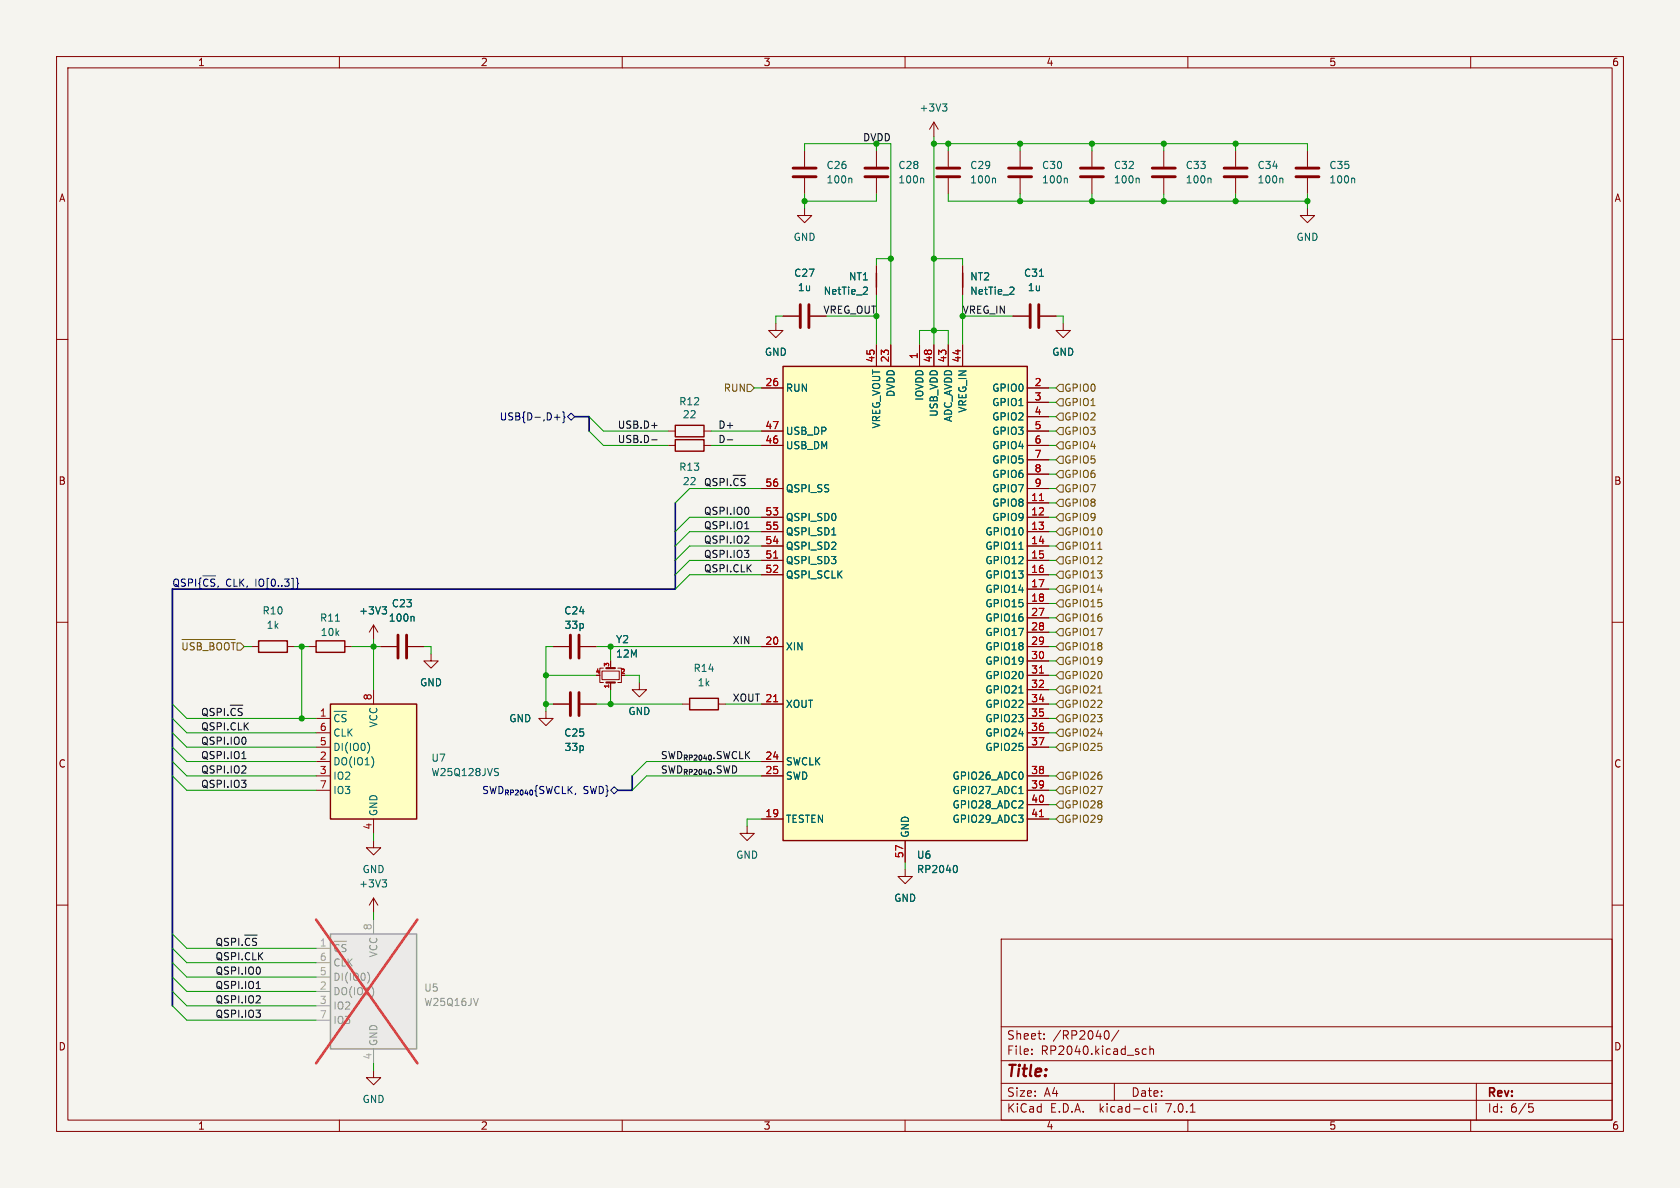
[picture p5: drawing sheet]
<svg xmlns="http://www.w3.org/2000/svg" width="297mm" height="210mm" viewBox="0 0 297 210" stroke-linecap="round" stroke-linejoin="round" font-family="sans-serif">
<path d="M0 0h297v210h-297z" fill="#f5f4ef" stroke="#f5f4ef" stroke-width=".18"/>
<g fill="none" stroke="#840000" stroke-width=".18">
<path d="M10 10h277v190h-277zM12 12h273v186h-273zM60 10v2M110 10v2M160 10v2M210 10v2M260 10v2M142.2 36.8v1.3h1.3l-1.3 1.3-1.2-1.3h1.2M142.2 26.7v2.8M142.2 31.5v2.8M154.9 26.7v2.8M154.9 31.5v2.8"/>
<path d="M165.1 21.6v2.5M165.1 21.6l-.8 1.3M165.1 21.6l.8 1.3M167.6 26.7v2.8M167.6 31.5v2.8M180.3 26.7v2.8M180.3 31.5v2.8M193 26.7v2.8M193 31.5v2.8M205.7 26.7v2.8M205.7 31.5v2.8M218.4 26.7v2.8"/>
<path d="M218.4 31.5v2.8M231.1 36.8v1.3h1.3l-1.3 1.3-1.2-1.3h1.2M231.1 26.7v2.8M231.1 31.5v2.8M10 60h2M137.2 57.2v1.2h1.2l-1.2 1.3-1.3-1.3h1.3M138.4 55.9h2.8M143.3 55.9h2.7M154.9 47v5.1M170.2 47v5.1M179.1 55.9h2.8M183.9 55.9h2.8"/>
<path d="M188 57.2v1.2h1.2l-1.2 1.3-1.3-1.3h1.3M285 60h2M118.1 78.7h1.3M118.1 76.2h1.3M124.5 78.7h1.2M124.5 76.2h1.2M134.6 68.6h3.8M134.6 78.7h3.8M134.6 76.2h3.8M154.9 61v3.8M157.5 61v3.8M162.6 61v3.8"/>
<path d="M165.1 61v3.8M167.6 61v3.8M170.2 61v3.8M181.6 68.6h3.8M181.6 71.1h3.8M181.6 73.7h3.8M181.6 78.7h3.8M181.6 76.2h3.8M134.6 91.4h3.8M134.6 94h3.8M134.6 96.5h3.8M134.6 99.1h3.8"/>
<path d="M134.6 86.4h3.8M181.6 88.9h3.8M181.6 91.4h3.8M181.6 94h3.8M181.6 96.5h3.8M181.6 99.1h3.8M181.6 86.4h3.8M181.6 81.3h3.8M181.6 83.8h3.8M10 110h2M44.4 114.3h1.3M50.8 114.3h1.3"/>
<path d="M54.6 114.3h1.3M61 114.3h1.2M66 110.5v2.5M66 110.5l-.7 1.3M66 110.5l.8 1.3M67.3 114.3h2.8M72.1 114.3h2.8M76.2 115.6v1.2h1.3l-1.3 1.3-1.3-1.3h1.3M97.8 114.3h2.8M102.6 114.3h2.8M106.4 118.6h3.1v1.5h-3.1zM106.7 118.1h-.7v2.6h.7"/>
<path d="M107.9 116.8v1.3M109.2 118.1h.7v2.6h-.7M134.6 101.6h3.8M134.6 114.3h3.8M181.6 101.6h3.8M181.6 104.1h3.8M181.6 106.7h3.8M181.6 114.3h3.8M181.6 109.2h3.8M181.6 111.8h3.8M181.6 116.8h3.8M181.6 119.4h3.8"/>
<path d="M285 110h2M55.9 127h2.5M55.9 134.6h2.5M55.9 137.2h2.5M55.9 132.1h2.5M55.9 129.5h2.5M55.9 139.7h2.5M66 121.9v2.6M96.5 125.7v1.3h1.3l-1.3 1.3-1.3-1.3h1.3M97.8 124.5h2.8M102.6 124.5h2.8M107.9 120.7v1.2"/>
<path d="M113 120.7v1.2h1.3l-1.3 1.3-1.2-1.3h1.2M120.6 124.5h1.3M127 124.5h1.3M134.6 134.6h3.8M134.6 137.2h3.8M134.6 124.5h3.8M181.6 127h3.8M181.6 137.2h3.8M181.6 132.1h3.8M181.6 129.5h3.8M181.6 139.7h3.8M181.6 124.5h3.8"/>
<path d="M181.6 121.9h3.8M10 160h2M66 148.6v1.3h1.3l-1.3 1.2-1.2-1.2h1.2M66 144.8v2.5M66 158.8v2.5M66 158.8l-.7 1.2M66 158.8l.8 1.2M132.1 146.1v1.2h1.2l-1.2 1.3-1.3-1.3h1.3M134.6 144.8h3.8M160 153.7v1.2h1.3l-1.3 1.3-1.3-1.3h1.3M160 148.6v3.8M181.6 144.8h3.8"/>
<path d="M181.6 142.2h3.8M285 160h2M177 166h108v32h-108zM60 198v2M66 189.2v1.3h1.3l-1.3 1.3-1.2-1.3h1.2M110 198v2M160 198v2M177 194.5h108M177 191.5h108M177 187.5h108M177 181.5h108M182.4 186.3v.1"/>
<path d="M182.4 185.5v.1M184.6 183.6v.1M184.6 182.8v.1M195.6 182.2a.81 .81 0 0 1 .6 .6 .81 .81 0 0 1-.3 .8l-.3 .1M197 191.5v3M197.8 182.1l-1.3 2M202 186.3l.2 .1 .4-.1M202.5 195.6l.4 .1M202.6 185.5l-.4-.1-.2 .1M202.9 196.5l-.4 .1M203.3 185.5l.2-.1 .4 .1v.9M203.3 184.9v1.5"/>
<path d="M203.6 195.1v1.3l.2 .2M204.4 195.1v.1M204.4 195.6v1M210 198v2M210.4 196.6h.9M260 198v2M261 191.5v6.5M270.3 195.1h.7M270.4 195.7h.4l.3 .3-.2 .5-.5 .1"/>
</g>
<g fill="#ffffc2" stroke="#ffffc2" stroke-width=".18">
<path d="M58.4 124.5h15.3v20.3h-15.3z"/>
<path d="M138.4 64.8h43.2v83.8h-43.2z"/>
</g>
<path d="M154.9 48.3v2.5M170.2 48.3v2.5M119.4 75.2h5.1v2h-5.1zM119.4 77.7h5.1v2.1h-5.1zM138.4 64.8h43.2v83.8h-43.2zM45.7 113.3h5.1v2h-5.1zM55.9 113.3h5.1v2h-5.1zM58.4 124.5h15.3v20.3h-15.3zM121.9 123.4h5.1v2.1h-5.1z" fill="none" stroke="#840000" stroke-width=".25"/>
<g fill="none" stroke="#006464" stroke-width=".18">
<path d="M166.6 18.4h.8l-.4 .5M167.2 18.9l.2 .2v.3l-.2 .2M150.4 31.5l.2 .2v.6M163.1 31.5l.2 .2v.6M175.8 31.5l.2 .2v.6M188.5 31.5l.2 .2v.6M201.2 31.5l.2 .2v.6M213.9 31.5l.2 .2v.6M226.6 31.5l.2 .2v.6M239.3 31.5l.2 .2v.6M153.2 50.8l.2 .2-.1 .3-.7 .7h.8M179.1 50.8l.2 .2-.1 .3-.7 .7h.8"/>
<path d="M180.1 97.1h.8M67.6 107.3h.7l-.4 .5M68.1 107.8l.2 .2v.3M68.3 108.4l-.2 .1M73 109l.2 .1v.7M59.1 125.7h2.2M60 126.4l-.4-.1-.4 .3M61.2 126.4l-.5-.1-.3 .3M65.2 131.6l.1 .5-.1 .7M87.9 136.5l.2 .2-.2 .4M87.9 135.8l.2 .1M180.1 122.5h.8"/>
<path d="M67.6 155.5h.7l-.4 .5M68.1 156l.2 .3v.3l-.2 .2M168.9 153a.79 .79 0 0 1 0 1.3M180.1 140.3h.8"/>
</g>
<g fill="none" stroke="#840000" stroke-width=".51">
<path d="M140.2 31.2h4.1M140.2 29.7h4.1M152.9 31.2h4.1M152.9 29.7h4.1M165.6 31.2h4.1M165.6 29.7h4.1M178.3 31.2h4.1M178.3 29.7h4.1M191 31.2h4.1M191 29.7h4.1M203.7 31.2h4.1M203.7 29.7h4.1"/>
<path d="M216.4 31.2h4.1M216.4 29.7h4.1M229.1 31.2h4.1M229.1 29.7h4.1M141.5 53.8v4.1M143 53.8v4.1M182.1 53.8v4.1M183.6 53.8v4.1M70.4 112.3v4M71.9 112.3v4M100.8 112.3v4M102.4 112.3v4"/>
<path d="M100.8 122.4v4.1M102.4 122.4v4.1"/>
</g>
<path d="M136.8 98.7h.7M183.8 88.5h.7M183.8 119h.7M136.8 124.1h.7M183.8 144.4h.7" fill="none" stroke="#a90000" stroke-width=".18"/>
<path d="M58.4 165.1h15.3v20.3h-15.3z" fill="#ebeae8" stroke="#ebeae8" stroke-width=".18"/>
<path d="M58.4 165.1h15.3v20.3h-15.3z" fill="none" stroke="#9c9b98" stroke-width=".25"/>
<path d="M55.9 167.6h2.5M55.9 175.3h2.5M55.9 177.8h2.5M55.9 172.7h2.5M55.9 170.2h2.5M66 162.6v2.5M55.9 180.3h2.5M66 185.4v2.6" fill="none" stroke="#9c9b98" stroke-width=".18"/>
<path d="M59.1 166.4h2.2M60 167.1l-.4-.1-.4 .3M61.2 167h-.5l-.3 .2M65.2 172.2l.1 .5-.1 .7" fill="none" stroke="#939391" stroke-width=".18"/>
<path d="M55.9 162.6l17.9 25.4M73.8 162.6l-17.9 25.4" fill="none" stroke="#eb3a3d" stroke-width=".46"/>
<path d="M107.2 118.1h1.5M107.2 120.7h1.5" fill="none" stroke="#840000" stroke-width=".38"/>
<g fill="none" stroke="#725600" stroke-width=".18">
<path d="M132.1 67.9h.6l.6 .7-.6 .6h-.6zM186.7 68.6l.6-.7h.7v1.3h-.7zM186.7 71.1l.6-.6h.7v1.3h-.7zM186.7 78.7l.6-.6h.7v1.3h-.7zM187.3 73h.7v1.3h-.7l-.6-.6zM187.3 75.6h.7v1.2h-.7l-.6-.6zM186.7 94l.6-.7h.7v1.3h-.7zM186.7 81.3l.6-.7h.7v1.3h-.7zM186.7 83.8l.6-.6h.7v1.3h-.7zM187.3 95.9h.7v1.3h-.7l-.6-.7zM187.3 90.8h.7v1.3h-.7l-.6-.7zM187.3 98.4h.7v1.3h-.7l-.6-.6z"/>
<path d="M187.3 88.3h.7v1.2h-.7l-.6-.6zM187.3 85.7h.7v1.3h-.7l-.6-.6zM32.2 113h9.4M32.3 113.6v1M33.1 113.6v1M34.3 113.7l-.4-.1-.3 .3M35.6 113.9l-.3-.3h-.4v1.3M37.8 113.9l-.3-.3h-.4v1.3M38.3 114a.42 .42 0 0 1 .5-.4 .42 .42 0 0 1 .4 .4M39.7 114a.42 .42 0 0 1 .4-.4 .42 .42 0 0 1 .4 .4M40.9 113.6h.7M41.2 113.6v1.3"/>
<path d="M41.9 113.7h.6l.7 .6-.7 .6h-.6zM186.7 114.3l.6-.6h.7v1.2h-.7zM186.7 106.7l.6-.7h.7v1.3h-.7zM186.7 116.8l.6-.6h.7v1.3h-.7zM186.7 101.6l.6-.6h.7v1.2h-.7zM187.3 111.1h.7v1.3h-.7l-.6-.6zM187.3 108.6h.7v1.3h-.7l-.6-.7zM187.3 118.7h.7v1.3h-.7l-.6-.6zM187.3 103.5h.7v1.3h-.7l-.6-.7zM186.7 137.2l.6-.7h.7v1.3h-.7zM186.7 139.7l.6-.6h.7v1.2h-.7zM186.7 129.5l.6-.6h.7v1.3h-.7z"/>
<path d="M186.7 124.5l.6-.7h.7v1.3h-.7zM187.3 126.4h.7v1.2h-.7l-.6-.6zM187.3 121.3h.7v1.3h-.7l-.6-.7zM187.3 131.4h.7v1.3h-.7l-.6-.6zM187.3 141.6h.7v1.3h-.7l-.6-.7zM187.3 144.1h.7v1.3h-.7l-.6-.6z"/>
</g>
<path d="M98 73.8h1M98.5 73.3v.9M99.5 72.8l.2 .2v.6l.2 .2-.2 .1v.7l-.2 .1M100.3 73.7l.7-.7 .6 .7-.6 .6zM35.9 101.8h2.2M52.4 102.2l.2 .2v.6l.2 .2-.2 .1v.6l-.2 .2M107.9 139.7l.7-.6 .6 .6-.6 .6z" fill="none" stroke="#000084" stroke-width=".18"/>
<path d="M115.2 77.8h1M128.6 77.8h.9M129.6 84h2.2M131.7 93.5h.7M40.7 124.7h2.2M42.8 134.1h.7M43.2 165.3h2.3M45.3 174.8h.7" fill="none" stroke="#0f0f0f" stroke-width=".18"/>
<path d="M101.6 73.7h2.5v2.5M119.4 88.9v15.2h-88.9v73.7M111.8 137.2v2.5h-2.6" fill="none" stroke="#000084" stroke-width=".3"/>
<g fill="none" stroke="#009600" stroke-width=".18">
<path d="M142.2 26.7v-1.3h12.7v1.3M142.2 34.3v2.5M154.9 34.3v1.3h-12.7M157.5 25.4v35.6M165.1 25.4h66v1.3M165.1 24.1v36.9M167.6 34.3v1.3h63.5M167.6 25.4v1.3M180.3 25.4v1.3M180.3 34.3v1.3M193 25.4v1.3M193 34.3v1.3"/>
<path d="M205.7 25.4v1.3M205.7 34.3v1.3M218.4 25.4v1.3M218.4 34.3v1.3M231.1 34.3v2.5M138.4 55.9h-1.2v1.3M146 55.9h8.9M154.9 52.1v8.9M157.5 45.7h-2.6v1.3M165.1 45.7h5.1v1.3M170.2 52.1v8.9M170.2 55.9h8.9"/>
<path d="M186.7 55.9h1.3v1.3M104.1 73.7l2.6 2.5h11.4M104.1 76.2l2.6 2.5h11.4M125.7 76.2h8.9M125.7 78.7h8.9M133.3 68.6h1.3M162.6 61v-2.6h5v2.6M185.4 76.2h1.3M185.4 78.7h1.3M185.4 68.6h1.3M185.4 71.1h1.3M185.4 73.7h1.3"/>
<path d="M134.6 86.4h-12.7l-2.5 2.5M134.6 96.5h-12.7l-2.5 2.6M134.6 99.1h-12.7l-2.5 2.5M134.6 91.4h-12.7l-2.5 2.6M134.6 94h-12.7l-2.5 2.5M185.4 86.4h1.3M185.4 96.5h1.3M185.4 99.1h1.3M185.4 88.9h1.3M185.4 81.3h1.3M185.4 83.8h1.3M185.4 91.4h1.3"/>
<path d="M185.4 94h1.3M43.2 114.3h1.2M52.1 114.3h2.5M53.3 114.3v12.7M62.2 114.3h5.1M66 113v8.9M74.9 114.3h1.3v1.3M96.5 119.4h8.9M97.8 114.3h-1.3v11.4M105.4 114.3h29.2M107.9 114.3v2.5M110.5 119.4h2.5v1.3"/>
<path d="M134.6 101.6h-12.7l-2.5 2.5M185.4 114.3h1.3M185.4 101.6h1.3M185.4 119.4h1.3M185.4 111.8h1.3M185.4 116.8h1.3M185.4 109.2h1.3M185.4 106.7h1.3M185.4 104.1h1.3M30.5 132.1l2.5 2.5h22.9M30.5 124.5l2.5 2.5h22.9M30.5 134.6l2.5 2.6h22.9"/>
<path d="M30.5 129.5l2.5 2.6h22.9M30.5 127l2.5 2.5h22.9M30.5 137.2l2.5 2.5h22.9M96.5 124.5h1.3M105.4 124.5h15.2M107.9 121.9v2.6M128.3 124.5h6.3M134.6 134.6h-20.3l-2.5 2.6M134.6 137.2h-20.3l-2.5 2.5M185.4 127h1.3M185.4 137.2h1.3M185.4 124.5h1.3"/>
<path d="M185.4 132.1h1.3M185.4 129.5h1.3M185.4 139.7h1.3M185.4 121.9h1.3M66 147.3v1.3M134.6 144.8h-2.5v1.3M160 152.4v1.3M185.4 144.8h1.3M185.4 142.2h1.3M30.5 175.3l2.5 2.5h22.9M30.5 177.8l2.5 2.5h22.9M30.5 165.1l2.5 2.5h22.9"/>
<path d="M30.5 172.7l2.5 2.6h22.9M30.5 170.2l2.5 2.5h22.9M30.5 167.6l2.5 2.6h22.9M66 161.3v1.3M66 188v1.2"/>
</g>
<g fill="#009600" stroke="#009600" stroke-width=".18">
<circle cx="205.7" cy="25.4" r=".46"/>
<circle cx="218.4" cy="25.4" r=".46"/>
<circle cx="180.3" cy="25.4" r=".46"/>
<circle cx="167.6" cy="25.4" r=".46"/>
<circle cx="231.1" cy="35.6" r=".46"/>
<circle cx="205.7" cy="35.6" r=".46"/>
<circle cx="218.4" cy="35.6" r=".46"/>
<circle cx="180.3" cy="35.6" r=".46"/>
<circle cx="193" cy="25.4" r=".46"/>
<circle cx="193" cy="35.6" r=".46"/>
<circle cx="165.1" cy="45.7" r=".46"/>
<circle cx="165.1" cy="25.4" r=".46"/>
<circle cx="154.9" cy="25.4" r=".46"/>
<circle cx="157.5" cy="45.7" r=".46"/>
<circle cx="142.2" cy="35.6" r=".46"/>
<circle cx="165.1" cy="58.4" r=".46"/>
<circle cx="107.9" cy="114.3" r=".46"/>
<circle cx="107.9" cy="124.5" r=".46"/>
<circle cx="96.5" cy="119.4" r=".46"/>
<circle cx="96.5" cy="124.5" r=".46"/>
<circle cx="66" cy="114.3" r=".46"/>
<circle cx="53.3" cy="114.3" r=".46"/>
<circle cx="53.3" cy="127" r=".46"/>
</g>
<text font-size="2.8" fill="#840000" x="178" y="190.8">Title:</text>
<g font-size="2.1" fill="#840000">
<text x="178" y="183.9">Sheet:</text>
<text x="186.2" y="183.9">/RP2040/</text>
<text x="178" y="186.6">File:</text>
<text x="184" y="186.6">RP2040.kicad_sch</text>
<text x="178" y="196.8">KiCad</text>
<text x="178" y="194">Size:</text>
<text x="184.6" y="194">A4</text>
<text x="185.7" y="196.8">E.D.A.</text>
<text x="194.4" y="196.8">kicad-cli</text>
<text x="200" y="194">Date:</text>
<text x="206.2" y="196.8">7.0.1</text>
<text x="263" y="194.2">Rev:</text>
<text x="263" y="196.8">Id:</text>
<text x="267" y="196.8">6/5</text>
</g>
<g font-size="1.8" fill="#840000">
<text x="35" y="11.8">1</text>
<text x="85" y="11.8">2</text>
<text x="135" y="11.8">3</text>
<text x="185" y="11.8">4</text>
<text x="235" y="11.8">5</text>
<text x="285" y="11.8">6</text>
<text x="10.4" y="35.8">A</text>
<text x="285.4" y="35.8">A</text>
<text x="10.3" y="85.8">B</text>
<text x="285.3" y="85.8">B</text>
<text x="10.3" y="135.8">C</text>
<text x="285.3" y="135.8">C</text>
<text x="10.3" y="185.8">D</text>
<text x="285.3" y="185.8">D</text>
<text x="35" y="199.8">1</text>
<text x="85" y="199.8">2</text>
<text x="135" y="199.8">3</text>
<text x="185" y="199.8">4</text>
<text x="235" y="199.8">5</text>
<text x="285" y="199.8">6</text>
</g>
<g font-size="1.8" fill="#006464">
<text x="162.5" y="19.9">+3V3</text>
<text x="146.1" y="30">C26</text>
<text x="146.1" y="32.6">100n</text>
<text x="158.8" y="30">C28</text>
<text x="158.8" y="32.6">100n</text>
<text x="171.5" y="30">C29</text>
<text x="171.5" y="32.6">100n</text>
<text x="184.2" y="30">C30</text>
<text x="184.2" y="32.6">100n</text>
<text x="196.9" y="30">C32</text>
<text x="196.9" y="32.6">100n</text>
<text x="209.6" y="30">C33</text>
<text x="209.6" y="32.6">100n</text>
<text x="222.3" y="30">C34</text>
<text x="222.3" y="32.6">100n</text>
<text x="235" y="30">C35</text>
<text x="235" y="32.6">100n</text>
<text x="140.2" y="42.7">GND</text>
<text x="229.1" y="42.7">GND</text>
<text x="140.3" y="49.1">C27</text>
<text x="141" y="51.6">1u</text>
<text x="145.6" y="52.3">NetTie_2</text>
<text x="150" y="49.7">NT1</text>
<text x="171.5" y="49.7">NT2</text>
<text x="171.5" y="52.3">NetTie_2</text>
<text x="181" y="49.1">C31</text>
<text x="181.6" y="51.6">1u</text>
<text x="135.2" y="63.1">GND</text>
<text x="186" y="63.1">GND</text>
<text x="120" y="71.8">R12</text>
<text x="138.9" y="69.4">RUN</text>
<text x="158.3" y="70.3" transform="rotate(-90 158.3 70.3)">DVDD</text>
<text x="163.4" y="71" transform="rotate(-90 163.4 71)">IOVDD</text>
<text x="175.3" y="69.4">GPIO0</text>
<text x="175.3" y="71.9">GPIO1</text>
<text x="120.6" y="74.1">22</text>
<text x="138.9" y="77">USB_DP</text>
<text x="155.8" y="75.9" transform="rotate(-90 155.8 75.9)">VREG_VOUT</text>
<text x="165.9" y="73.8" transform="rotate(-90 165.9 73.8)">USB_VDD</text>
<text x="168.5" y="74.7" transform="rotate(-90 168.5 74.7)">ADC_AVDD</text>
<text x="171" y="73.1" transform="rotate(-90 171 73.1)">VREG_IN</text>
<text x="175.3" y="74.5">GPIO2</text>
<text x="175.3" y="77">GPIO3</text>
<text x="120" y="83.4">R13</text>
<text x="138.9" y="79.6">USB_DM</text>
<text x="175.3" y="79.6">GPIO4</text>
<text x="175.3" y="82.1">GPIO5</text>
<text x="120.6" y="85.9">22</text>
<text x="138.9" y="87.2">QSPI_SS</text>
<text x="175.3" y="89.7">GPIO8</text>
<text x="175.3" y="84.6">GPIO6</text>
<text x="175.3" y="87.2">GPIO7</text>
<text x="138.9" y="92.3">QSPI_SD0</text>
<text x="138.9" y="94.8">QSPI_SD1</text>
<text x="174.1" y="94.8">GPIO10</text>
<text x="175.3" y="92.3">GPIO9</text>
<text x="138.9" y="99.9">QSPI_SD3</text>
<text x="138.9" y="97.3">QSPI_SD2</text>
<text x="174.1" y="97.3">GPIO11</text>
<text x="174.1" y="99.9">GPIO12</text>
<text x="69.2" y="107.5">C23</text>
<text x="138.9" y="102.4">QSPI_SCLK</text>
<text x="174.1" y="102.4">GPIO13</text>
<text x="174.1" y="105">GPIO14</text>
<text x="174.1" y="107.5">GPIO15</text>
<text x="46.4" y="108.8">R10</text>
<text x="47.1" y="111.3">1k</text>
<text x="56.5" y="110">R11</text>
<text x="56.6" y="112.6">10k</text>
<text x="63.4" y="108.8">+3V3</text>
<text x="68.7" y="110">100n</text>
<text x="99.7" y="108.8">C24</text>
<text x="99.8" y="111.3">33p</text>
<text x="108.8" y="113.9">Y2</text>
<text x="174.1" y="110">GPIO16</text>
<text x="174.1" y="112.6">GPIO17</text>
<text x="108.8" y="116.4">12M</text>
<text x="122.6" y="118.9">R14</text>
<text x="138.9" y="115.1">XIN</text>
<text x="174.1" y="115.1">GPIO18</text>
<text x="174.1" y="117.7">GPIO19</text>
<text x="74.2" y="121.5">GND</text>
<text x="123.3" y="121.5">1k</text>
<text x="138.9" y="125.3">XOUT</text>
<text x="174.1" y="120.2">GPIO20</text>
<text x="174.1" y="122.7">GPIO21</text>
<text x="174.1" y="125.3">GPIO22</text>
<text x="58.9" y="128.4">~{CS}</text>
<text x="58.9" y="130.4">CLK</text>
<text x="66.9" y="128.7" transform="rotate(-90 66.9 128.7)">VCC</text>
<text x="90" y="127.8">GND</text>
<text x="99.7" y="130.4">C25</text>
<text x="111" y="126.6">GND</text>
<text x="174.1" y="127.8">GPIO23</text>
<text x="174.1" y="130.4">GPIO24</text>
<text x="58.9" y="135.4">DO(IO1)</text>
<text x="58.9" y="138">IO2</text>
<text x="58.9" y="132.9">DI(IO0)</text>
<text x="76.2" y="134.8">U7</text>
<text x="76.2" y="137.4">W25Q128JVS</text>
<text x="99.8" y="132.9">33p</text>
<text x="138.9" y="135.4">SWCLK</text>
<text x="138.9" y="138">SWD</text>
<text x="168.3" y="138">GPIO26_ADC0</text>
<text x="174.1" y="132.9">GPIO25</text>
<text x="58.9" y="140.5">IO3</text>
<text x="168.3" y="140.5">GPIO27_ADC1</text>
<text x="168.3" y="143.1">GPIO28_ADC2</text>
<text x="66.9" y="144.3" transform="rotate(-90 66.9 144.3)">GND</text>
<text x="138.9" y="145.6">TESTEN</text>
<text x="160.8" y="148.1" transform="rotate(-90 160.8 148.1)">GND</text>
<text x="168.3" y="145.6">GPIO29_ADC3</text>
<text x="64" y="154.5">GND</text>
<text x="130.1" y="152">GND</text>
<text x="162" y="152">U6</text>
<text x="162" y="154.5">RP2040</text>
<text x="63.4" y="157">+3V3</text>
<text x="158" y="159.6">GND</text>
<text x="64" y="195.1">GND</text>
</g>
<g font-size="1.8" fill="#009600">
<text x="152.5" y="25.1">DVDD</text>
<text x="145.4" y="55.5">VREG_OUT</text>
<text x="170.2" y="55.5">VREG_IN</text>
</g>
<g font-size="1.8" fill="#a90000">
<text x="154.7" y="64.1" transform="rotate(-90 154.7 64.1)">45</text>
<text x="157.2" y="64.1" transform="rotate(-90 157.2 64.1)">23</text>
<text x="162.3" y="63.5" transform="rotate(-90 162.3 63.5)">1</text>
<text x="164.8" y="64.1" transform="rotate(-90 164.8 64.1)">48</text>
<text x="167.4" y="64.1" transform="rotate(-90 167.4 64.1)">43</text>
<text x="169.9" y="64.1" transform="rotate(-90 169.9 64.1)">44</text>
<text x="135.3" y="68.3">26</text>
<text x="182.8" y="68.3">2</text>
<text x="182.8" y="70.9">3</text>
<text x="135.3" y="75.9">47</text>
<text x="182.8" y="73.4">4</text>
<text x="182.8" y="75.9">5</text>
<text x="135.3" y="78.5">46</text>
<text x="182.8" y="78.5">6</text>
<text x="182.8" y="81">7</text>
<text x="182.8" y="83.6">8</text>
<text x="135.3" y="86.1">56</text>
<text x="182.2" y="88.6">11</text>
<text x="182.8" y="86.1">9</text>
<text x="135.3" y="91.2">53</text>
<text x="135.3" y="93.7">55</text>
<text x="182.2" y="91.2">12</text>
<text x="182.2" y="93.7">13</text>
<text x="135.3" y="98.8">51</text>
<text x="135.3" y="101.3">52</text>
<text x="135.3" y="96.3">54</text>
<text x="182.2" y="96.3">14</text>
<text x="182.2" y="98.8">15</text>
<text x="182.2" y="101.3">16</text>
<text x="182.2" y="103.9">17</text>
<text x="182.2" y="106.4">18</text>
<text x="182.2" y="109">27</text>
<text x="182.2" y="111.5">28</text>
<text x="135.3" y="114">20</text>
<text x="182.2" y="114">29</text>
<text x="182.2" y="116.6">30</text>
<text x="182.2" y="119.1">31</text>
<text x="65.8" y="123.9" transform="rotate(-90 65.8 123.9)">8</text>
<text x="135.3" y="124.2">21</text>
<text x="182.2" y="121.7">32</text>
<text x="182.2" y="124.2">34</text>
<text x="56.5" y="126.7">1</text>
<text x="56.5" y="131.8">5</text>
<text x="56.5" y="129.3">6</text>
<text x="182.2" y="126.7">35</text>
<text x="182.2" y="129.3">36</text>
<text x="182.2" y="131.8">37</text>
<text x="56.5" y="134.4">2</text>
<text x="56.5" y="136.9">3</text>
<text x="135.3" y="134.4">24</text>
<text x="135.3" y="136.9">25</text>
<text x="182.2" y="136.9">38</text>
<text x="56.5" y="139.4">7</text>
<text x="182.2" y="139.4">39</text>
<text x="182.2" y="142">40</text>
<text x="65.8" y="146.7" transform="rotate(-90 65.8 146.7)">4</text>
<text x="135.3" y="144.5">19</text>
<text x="182.2" y="144.5">41</text>
<text x="159.8" y="151.8" transform="rotate(-90 159.8 151.8)">57</text>
</g>
<g font-size="1.8" fill="#725600">
<text x="127.8" y="69.4">RUN</text>
<text x="188.2" y="69.4">GPIO0</text>
<text x="188.2" y="71.9">GPIO1</text>
<text x="188.2" y="74.5">GPIO2</text>
<text x="188.2" y="77">GPIO3</text>
<text x="188.2" y="79.6">GPIO4</text>
<text x="188.2" y="82.1">GPIO5</text>
<text x="188.2" y="89.7">GPIO8</text>
<text x="188.2" y="87.2">GPIO7</text>
<text x="188.2" y="84.6">GPIO6</text>
<text x="188.2" y="92.3">GPIO9</text>
<text x="188.2" y="94.8">GPIO10</text>
<text x="188.2" y="97.3">GPIO11</text>
<text x="188.2" y="99.9">GPIO12</text>
<text x="188.2" y="107.5">GPIO15</text>
<text x="188.2" y="105">GPIO14</text>
<text x="188.2" y="102.4">GPIO13</text>
<text x="188.2" y="112.6">GPIO17</text>
<text x="188.2" y="110">GPIO16</text>
<text x="31.9" y="115.7">~{USB_BOOT}</text>
<text x="188.2" y="115.1">GPIO18</text>
<text x="188.2" y="117.7">GPIO19</text>
<text x="188.2" y="120.2">GPIO20</text>
<text x="188.2" y="122.7">GPIO21</text>
<text x="188.2" y="125.3">GPIO22</text>
<text x="188.2" y="130.4">GPIO24</text>
<text x="188.2" y="127.8">GPIO23</text>
<text x="188.2" y="138">GPIO26</text>
<text x="188.2" y="132.9">GPIO25</text>
<text x="188.2" y="143.1">GPIO28</text>
<text x="188.2" y="140.5">GPIO27</text>
<text x="188.2" y="145.6">GPIO29</text>
</g>
<g font-size="1.8" fill="#000084">
<text x="88.2" y="74.5">USB{D-,D+}</text>
<text x="30.5" y="103.8">QSPI{~{CS},CLK,</text>
<text x="45.2" y="103.8">IO[0..3]}</text>
<text x="85.1" y="140.5">SWD_{RP2040}{SWCLK,</text>
<text x="103" y="140.5">SWD}</text>
</g>
<g font-size="1.8" fill="#0f0f0f">
<text x="109.2" y="75.9">USB.D+</text>
<text x="127" y="75.9">D+</text>
<text x="109.2" y="78.4">USB.D-</text>
<text x="127" y="78.4">D-</text>
<text x="124.5" y="86">QSPI.~{CS}</text>
<text x="124.5" y="93.6">QSPI.IO1</text>
<text x="124.5" y="91.1">QSPI.IO0</text>
<text x="124.5" y="98.7">QSPI.IO3</text>
<text x="124.5" y="101.3">QSPI.CLK</text>
<text x="124.5" y="96.2">QSPI.IO2</text>
<text x="129.5" y="114">XIN</text>
<text x="129.5" y="124.1">XOUT 21</text>
<text x="35.6" y="129.2">QSPI.CLK</text>
<text x="35.6" y="131.7">QSPI.IO0</text>
<text x="35.6" y="126.7">QSPI.~{CS}</text>
<text x="35.6" y="136.8">QSPI.IO2</text>
<text x="35.6" y="134.3">QSPI.IO1</text>
<text x="116.8" y="136.8">SWD_{RP2040}.SWD 25</text>
<text x="116.8" y="134.3">SWD_{RP2040}.SWCLK</text>
<text x="35.6" y="139.4">QSPI.IO3</text>
<text x="38.1" y="167.3">QSPI.~{CS}</text>
<text x="38.1" y="169.8">QSPI.CLK</text>
<text x="38.1" y="172.4">QSPI.IO0</text>
<text x="38.1" y="174.9">QSPI.IO1</text>
<text x="38.1" y="177.5">QSPI.IO2</text>
<text x="38.1" y="180">QSPI.IO3</text>
</g>
<g font-size="1.8" fill="#a5a4a2">
<text x="56.5" y="167.4">1</text>
<text x="65.8" y="164.5" transform="rotate(-90 65.8 164.5)">8</text>
<text x="56.5" y="172.5">5</text>
<text x="56.5" y="169.9">6</text>
<text x="56.5" y="175">2</text>
<text x="56.5" y="177.5">3</text>
<text x="56.5" y="180.1">7</text>
<text x="65.8" y="187.4" transform="rotate(-90 65.8 187.4)">4</text>
</g>
<g font-size="1.8" fill="#939391">
<text x="58.9" y="169.1">~{CS}</text>
<text x="58.9" y="173.5">DI(IO0)</text>
<text x="58.9" y="171">CLK</text>
<text x="66.9" y="169.4" transform="rotate(-90 66.9 169.4)">VCC</text>
<text x="58.9" y="176.1">DO(IO1)</text>
<text x="58.9" y="178.6">IO2</text>
<text x="74.9" y="175.5">U5</text>
<text x="74.9" y="178">W25Q16JV</text>
<text x="58.9" y="181.2">IO3</text>
<text x="66.9" y="184.9" transform="rotate(-90 66.9 184.9)">GND</text>
</g>
<g font-size="1.1" fill="#a90000">
<text x="105.3" y="119.1">4</text>
<text x="107.7" y="118" transform="rotate(-90 107.7 118)">3</text>
<text x="109.7" y="119.1">2</text>
<text x="107.7" y="121.8" transform="rotate(-90 107.7 121.8)">1</text>
</g>
</svg>
